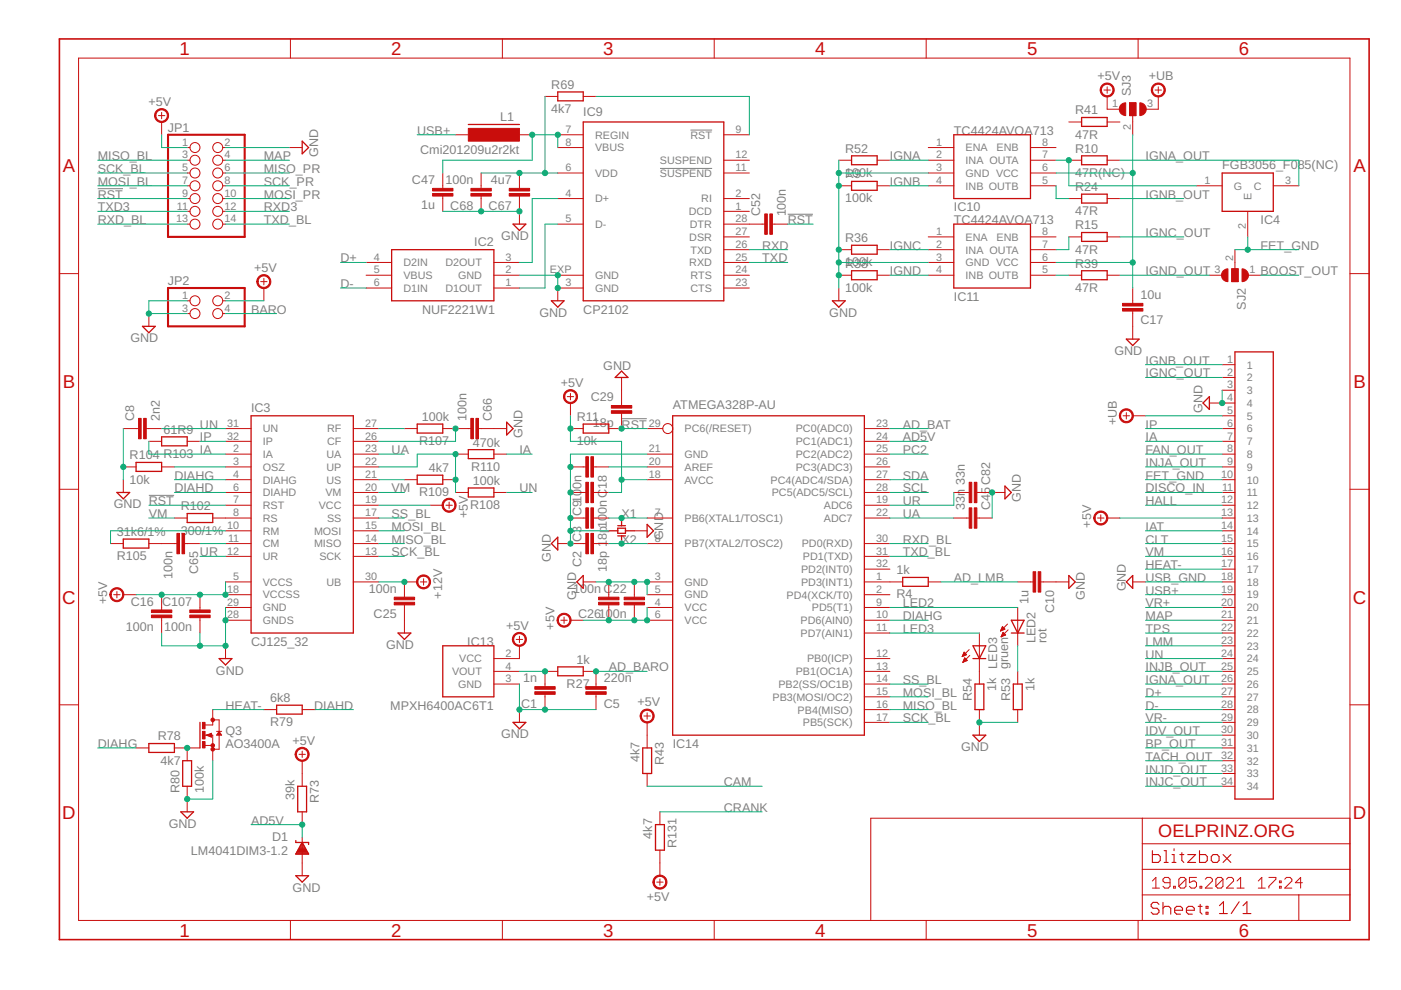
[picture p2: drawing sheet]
<svg xmlns="http://www.w3.org/2000/svg" width="297mm" height="210mm" viewBox="0 0 297 210" stroke-linecap="round" stroke-linejoin="round" font-family="sans-serif">
<path d="M139.9 35.7h11.1M146.4 27.6h4.6M20.7 40h5.4M167 45.4h5.4M131.8 88.8h5.3M31.6 105h5.3" fill="none" stroke="#808080" stroke-width=".21"/>
<g fill="none" stroke="#c90d0c" stroke-width=".28">
<path d="M118.3 19.5h5.4v1.9h-5.4zM64.1 29.9l1.3 1.4-1.3 1.3zM99.3 26.4h10.8M123.7 25.9h29.8v37.9h-29.8zM180.6 33h5.4v1.9h-5.4zM180.6 38.5h5.4v1.8h-5.4zM202.2 28.6h16.3v13.5h-16.3zM229.3 24.9h5.4v1.9h-5.4zM229.3 33h5.4v1.9h-5.4zM259.1 36.7h10.9v8.1h-10.9zM83 52.9h21.7v10.9h-21.7zM108.8 47.5h2.7l-1.4 1.4z"/>
<path d="M180.6 52h5.4v1.9h-5.4zM180.6 57.4h5.4v1.9h-5.4zM202.2 47.5h16.3v13.6h-16.3zM229.3 41.2h5.4v1.9h-5.4zM229.3 49.3h5.4v1.9h-5.4zM229.3 57.4h5.4v1.9h-5.4zM30.2 69.2h2.7l-1.3 1.3zM116.9 63.8h2.7l-1.3 1.3zM176.5 63.8h2.7l-1.4 1.3zM238.8 71.9h2.7l-1.3 1.4zM261.8 74.6h8.2v94.8h-8.2zM28.9 98h5.4v1.9h-5.4z"/>
<path d="M34.3 92.6h5.4v1.9h-5.4zM53.2 88.2h21.7v46h-21.7zM88.5 89.9h5.4v1.9h-5.4zM99.3 95.3h5.4v1.9h-5.4zM107.4 89.5l1.4 1.4-1.4 1.3zM123.7 89.9h5.4v1.9h-5.4zM130.4 80l1.4-1.3 1.3 1.3zM142.6 88.2h40.7v67.7h-40.7zM256.4 84.1v2.7l-1.3-1.4zM24.8 104.4h2.7l-1.4 1.4zM26.1 114.3h5.5v1.9h-5.5zM39.7 108.9h5.4v1.9h-5.4z"/>
<path d="M88.5 100.8h5.4v1.9h-5.4zM99.3 103.5h5.4v1.9h-5.4zM118.3 113.9v2.7l-1.4-1.3zM129.1 112.5h1.9M131 113.6h1.6M131 111.5h1.6M131 112h1.6v1.1h-1.6zM131.8 109.8v1.7M131.8 113.6v1.7M132.6 112.5h1.9M137.2 111.2l1.4 1.3-1.4 1.4zM213.1 103.1l1.3 1.3-1.3 1.4z"/>
<path d="M46.5 139.6h2.7l-1.4 1.4zM84.4 134.2h2.7l-1.4 1.4zM93.9 136.9h10.8v10.8h-10.8zM123.7 122v2.7l-1.4-1.3zM191.4 122.4h5.4v1.9h-5.4zM206.3 139.6h2.7M206.3 136.9h2.7l-1.4 2.7zM214.4 134.2h2.7M214.4 131.5h2.7l-1.3 2.7zM226.6 122l1.4 1.4-1.4 1.3zM240.2 122v2.7l-1.4-1.3zM31.6 157.6h5.4v1.9h-5.4z"/>
<path d="M42.4 153.2v5.4M44 155.9l.7 .2v-.5l-.5 .3M46.5 155.3l.2 .4h-.5zM58.7 149.5h5.4v1.9h-5.4zM108.8 153.2h2.7l-1.4 1.3zM118.3 141.4h5.4v1.9h-5.4zM136.3 158.6h1.9v5.4h-1.9zM206.3 155.9h2.7l-1.4 1.3zM206.7 145h1.9v5.5h-1.9zM214.8 145h1.9v5.5h-1.9zM38.3 172.1h2.7l-1.3 1.4zM38.7 161.3h1.9v5.4h-1.9z"/>
<path d="M62.7 178.2v.4h2.7v.4M63.1 166.7h1.9v5.4h-1.9zM63.4 179.9h1.3M63.5 179.6h1.1M63.6 179.4h.9M63.8 179.1h.5M63.9 178.9h.3M64.1 178.6l1.3 2.5-2.7-.1zM139 174.8h1.9v5.5h-1.9zM62.7 185.7h2.7l-1.3 1.3zM62.9 180.8h2.4M63 180.6h2.1"/>
<path d="M63.1 180.3h1.9M63.2 180.1h1.7"/>
</g>
<g fill="none" stroke="#c90d0c" stroke-width=".21">
<path d="M16.7 12.3h269.5v182.9h-269.5zM61.6 8.3v4M106.5 8.3v4M151.4 8.3v4M196.4 8.3v4M234.1 19.1h1.3M234.7 18.4v1.4M241.3 8.3v4M244.9 19.1h1.4M245.6 18.4v1.4M33.6 24.5h1.3M34.3 23.8v1.4"/>
<path d="M34.3 25.9v2.7M39.7 39.4h.6M39.7 34h.6M39.7 31.3h.6M39.7 36.7h.6M47.2 39.4h.6M47.2 34h.6M47.2 31.3h.6M47.2 36.7h.6M61.4 31.3h2.7M93.9 36.7v3.2M96.6 28.6h2.7"/>
<path d="M102 36.7v3.2M110.1 28.6h2.7M110.1 36.7v3.2M115.5 20.4h2.8M118.3 31.3h5.4M118.3 36.7h5.4M118.3 28.6h5.4M123.7 20.4h2.7M153.5 34h5.4M153.5 36.7h5.4M153.5 28.6h5.4M177.8 39.4h2.8"/>
<path d="M177.8 34h2.8M186 39.4h2.7M186 34h2.7M196.8 39.4h5.4M196.8 34h5.4M196.8 31.3h5.4M196.8 36.7h5.4M218.5 39.4h5.4M218.5 34h5.4M218.5 31.3h5.4M218.5 36.7h5.4M226.6 34h2.7"/>
<path d="M226.6 25.9h2.7M234.7 34h2.7M234.7 20.4v2.8h2.7M234.7 25.9h2.7M239.5 21.8h1.3v2.7h-1.3zM240.2 24.5v4.1M245.6 20.4v2.8h-2.7M253.7 39.4h5.4M270 39.4h5.4M12.6 58h4.1M39.7 42.1h.6M39.7 47.5h.6"/>
<path d="M39.7 44.8h.6M47.2 42.1h.6M47.2 47.5h.6M47.2 44.8h.6M55.3 59.7h1.3M55.9 59v1.4M77.6 58.4h5.4M77.6 55.6h5.4M93.9 41.6v3.2M102 41.6v3.2M104.7 58.4h5.4M104.7 55.6h5.4"/>
<path d="M110.1 41.6v5.9M118.3 42.1h5.4M118.3 58.4h5.4M118.3 47.5h5.4M153.5 42.1h5.4M153.5 50.2h5.4M153.5 52.9h5.4M153.5 58.4h5.4M153.5 55.6h5.4M153.5 47.5h8.6M153.5 44.8h5.4M163.8 47.5h3.2"/>
<path d="M177.8 52.9h2.8M177.8 58.4h2.8M186 52.9h2.7M186 58.4h2.7M196.8 50.2h5.4M196.8 52.9h5.4M196.8 58.4h5.4M196.8 55.6h5.4M218.5 50.2h5.4M218.5 52.9h5.4M218.5 58.4h5.4M218.5 55.6h5.4"/>
<path d="M226.6 42.1h2.7M226.6 50.2h2.7M226.6 58.4h2.7M234.7 42.1h2.7M234.7 50.2h2.7M234.7 58.4h2.7M256.4 58.4h2.7M261.2 57h1.3v2.7h-1.3zM261.8 52.9v4.1M264.5 44.8v5.4M264.5 58.4h2.8M286.2 58h4.1"/>
<path d="M31.6 66.5v2.7M39.7 63.8h.6M39.7 66.5h.6M47.2 63.8h.6M47.2 66.5h.6M55.9 61.1v2.7M77.6 61.1h5.4M104.7 61.1h5.4M123.7 61.1h-5.4v2.7M153.5 61.1h5.4M177.8 61.1v2.7M240.2 61.1v3.2"/>
<path d="M240.2 66v5.9M259.1 77.3h2.7M26.1 99h2.8M26.1 90.9h3.3M31 90.9h3.3M31.6 93.6h2.7M34.3 99h2.7M39.7 93.6h2.7M47.8 93.6h5.4M47.8 99h5.4M47.8 90.9h5.4M47.8 96.3h5.4"/>
<path d="M74.9 93.6h5.4M74.9 99h5.4M74.9 90.9h5.4M74.9 96.3h5.4M85.7 90.9h2.8M93.9 90.9h5.9M96.6 96.3h2.7M101.5 90.9h5.9M104.7 96.3h2.7M120.3 84.1h1.3M120.9 99h3.3M120.9 90.9h2.8"/>
<path d="M120.9 83.4v1.4M120.9 85.4v2.8M125.8 99h3.3M131.8 87.6v3.3h-2.7M131.8 80v6M137.2 99h5.4M137.2 90.9h3.3M137.2 96.3h5.4M183.3 93.6h5.4M183.3 99h5.4M183.3 90.9h5.4M183.3 96.3h5.4"/>
<path d="M238.1 88.2h1.4M238.8 87.5v1.3M240.2 88.2h2.7M256.4 85.4h5.4M259.1 93.6h2.7M259.1 99h2.7M259.1 90.9h2.7M259.1 96.3h2.7M259.1 80h2.7M259.1 82.7h2.7M259.1 88.2h2.7M12.6 103.7h4.1"/>
<path d="M23.4 115.3h2.7M26.1 101.7v2.7M31.6 115.3h5.9M37 109.8h2.7M39.1 115.3h3.3M45.1 109.8h8.1M47.8 107.1h5.4M47.8 115.3h5.4M47.8 104.4h5.4M47.8 101.7h5.4M47.8 112.5h5.4M47.8 118h5.4"/>
<path d="M74.9 107.1h5.4M74.9 109.8h5.4M74.9 115.3h5.4M74.9 104.4h5.4M74.9 101.7h5.4M74.9 112.5h5.4M74.9 118h5.4M85.7 101.7h2.8M91.2 107.1h2.7M93.9 101.7h2.7M94.6 107.1h1.3M95.2 106.4v1.4"/>
<path d="M96.6 104.4h2.7M104.7 104.4h2.7M118.3 115.3h5.9M120.9 109.8h3.3M120.9 104.4h3.3M125.8 109.8h3.3M125.8 115.3h3.3M125.8 104.4h3.3M134.5 112.5h2.7M137.2 109.8h5.4M137.2 115.3h5.4M137.2 101.7h5.4"/>
<path d="M183.3 107.1h5.4M183.3 109.8h5.4M183.3 115.3h5.4M183.3 104.4h5.4M183.3 101.7h5.4M183.3 118h5.4M202.2 109.8h3.3M202.2 104.4h3.3M207.1 109.8h3.3M207.1 104.4h6M232.7 109.8h1.4M233.4 109.2v1.3"/>
<path d="M234.7 109.8h2.7M259.1 107.1h2.7M259.1 109.8h2.7M259.1 115.3h2.7M259.1 104.4h2.7M259.1 101.7h2.7M259.1 112.5h2.7M259.1 118h2.7M286.2 103.7h4.1M24.1 126.1h1.4M24.8 125.4v1.4M26.1 126.1h2.8"/>
<path d="M34.3 126.1v3.2M34.3 131v3.2M42.4 126.1v3.2M42.4 131v3.2M47.8 123.4h5.4M47.8 128.8h5.4M47.8 131.5h5.4M47.8 126.1h5.4M47.8 136.9v2.7M74.9 123.4h5.4M85.7 128.2v6M88.5 123.4h-2.8v3.2"/>
<path d="M89.1 123.4h1.4M89.8 122.7v1.4M109.5 135.6h1.3M110.1 134.9v1.3M110.1 136.9v2.7h-5.4M118.9 131.5h1.4M119.6 130.8v1.4M120.9 131.5h2.8M123.7 123.4h2.7M129.1 123.4v3.2M129.1 128.2v3.3M134.5 123.4v3.2"/>
<path d="M134.5 128.2v3.3M137.2 123.4h5.4M137.2 128.8h5.4M137.2 131.5h5.4M137.2 126.1h5.4M183.3 123.4h8.1M183.3 128.8h5.4M183.3 131.5h5.4M183.3 126.1h5.4M183.3 120.7h5.4M183.3 134.2h5.4M183.3 139.6h5.4"/>
<path d="M196.8 123.4h2.7M204 139.2h.1M204.1 139.1h.3M204.1 138.9h.6M204.2 138.8h.7M204.2 138.7h.6M204.3 138.5h.4M204.3 140h.7M204.3 138.4h.2M204.4 139.8h.5M204.4 138.3l.5 .5-.9 .4zM204.4 139.7h.4"/>
<path d="M204.5 139.6h.1M204.5 139.5l.6 .5-1 .4zM205.5 137.7l-1.5 1.5M205.6 139l-1.5 1.4M207.6 134.2v10.8M212.2 133.7h.2M212.2 133.6h.5M212.3 135h.1M212.3 133.4h.7M212.3 134.9h.3M212.3 133.3h.7M212.4 133.2h.5"/>
<path d="M212.4 134.7h.5M212.4 134.6h.8M212.4 133.1h.3M212.5 134.5h.6M212.5 132.9h.1M212.5 132.9l.6 .5-1 .4zM212.6 134.3h.3M212.6 134.2h.2M212.7 134.1h.1M213.2 134.6l-.5-.5-.4 .9M213.2 134.6l-.9 .4M213.6 132.3l-1.5 1.5"/>
<path d="M213.7 133.5l-1.4 1.5M215.8 123.4h3.2M215.8 128.8v8.1M220.7 123.4h5.9M240.2 123.4h2.7M259.1 123.4h2.7M259.1 128.8h2.7M259.1 131.5h2.7M259.1 126.1h2.7M259.1 120.7h2.7M259.1 134.2h2.7M259.1 136.9h2.7"/>
<path d="M259.1 139.6h2.7M12.6 149.4h4.1M28.9 158.6h2.7M37 158.6h5.4M39.7 158.6v2.7M43.5 155.9h1.6v5.4M43.5 158.1h1.6M43.8 155.9l1-.4v.8zM45.1 150.5v3.2h-1.6M45.1 152.6h1.4v6.3h-1.4M45.9 155.1h1.1M46.5 155.1l.5 .8h-1.1z"/>
<path d="M55.9 150.5h2.8M63.4 159.9h1.3M64.1 159.3v1.3M64.1 150.5h2.7M104.7 142.3h5.4M104.7 145h5.4M110.1 150.5v2.7M115.5 147.2v3.3M118.3 142.3h-2.8v3.3M123.7 142.3h2.7v3.3M126.4 147.2v3.3M136.5 151.8h1.4"/>
<path d="M137.2 151.1v1.4M137.2 153.2v5.4M183.3 150.5h5.4M183.3 142.3h5.4M183.3 145h5.4M183.3 147.7h5.4M183.3 153.2h5.4M204.2 140.4h.1M204.2 140.2h.4M204.3 140.1h.6M207.6 150.5v5.4M215.8 142.3v2.7"/>
<path d="M215.8 150.5v2.7M259.1 158.6h2.7M259.1 150.5h2.7M259.1 155.9h2.7M259.1 142.3h2.7M259.1 145h2.7M259.1 147.7h2.7M259.1 153.2h2.7M286.2 149.4h4.1M39.7 166.7v5.4M64.1 161.3v5.4M64.1 172.1v2.7"/>
<path d="M64.1 177.5v8.2M137.2 164v2.7M139.9 172.1v2.7M242.2 173.5v21.7M242.2 178.9h44M259.1 161.3h2.7M259.1 164h2.7M259.1 166.7h2.7M286.2 173.5h-101.6v21.7M61.6 195.2v4M106.5 195.2v4M139.2 187h1.4"/>
<path d="M139.9 180.3v5.4M139.9 186.4v1.3M151.4 195.2v4M196.4 195.2v4M241.3 195.2v4M242.2 189.7h44M242.2 184.3h44M244.3 186.8l.8-.8v2.3M244.3 188.3h1.5M248.1 187.2h-1.1l-.4-.4v-.4l.4-.4h.7l.4 .4v1.5l-.4 .4h-.7l-.4-.4M248.8 187.9h.4v.4h-.4zM251.4 186.4v1.5l-.3 .4h-.8l-.4-.4"/>
<path d="M251.4 186.4l-.3-.4h-.8l-.4 .4v1.5M251.4 186.4l-1.5 1.5M253.7 186h-1.5v1.2l.7-.4h.4l.4 .4v.7l-.4 .4h-.7l-.4-.4M254.4 187.9h.4v.4h-.4zM255.5 186.4l.4-.4h.8l.3 .4v.4l-1.5 1.5h1.5M259.3 186.4v1.5l-.4 .4h-.7l-.4-.4M259.3 186.4l-.4-.4h-.7l-.4 .4v1.5M259.3 186.4l-1.5 1.5M260 186.4l.4-.4h.8l.3 .4v.4l-1.5 1.5h1.5M262.3 188.3h1.5M262.3 186.8l.7-.8v2.3M266.8 188.3h1.5"/>
<path d="M266.8 186.8l.7-.8v2.3M269 186h1.5v.4l-1.5 1.5v.4M271.3 187.9h.3v.4h-.3zM271.3 186.8h.3v.4h-.3zM272.4 186.4l.4-.4h.7l.4 .4v.4l-1.5 1.5h1.5M275.4 189.7v5.5M276.1 187.2h-1.5l1.2-1.2v2.3"/>
<circle cx="41.3" cy="39.4" r="1.06"/>
<circle cx="41.3" cy="31.3" r="1.06"/>
<circle cx="41.3" cy="36.7" r="1.06"/>
<circle cx="41.3" cy="34" r="1.06"/>
<circle cx="46.2" cy="39.4" r="1.06"/>
<circle cx="46.2" cy="34" r="1.06"/>
<circle cx="46.2" cy="31.3" r="1.06"/>
<circle cx="46.2" cy="36.7" r="1.06"/>
<circle cx="41.3" cy="42.1" r="1.06"/>
<circle cx="41.3" cy="44.8" r="1.06"/>
<circle cx="41.3" cy="47.5" r="1.06"/>
<circle cx="46.2" cy="47.5" r="1.06"/>
<circle cx="46.2" cy="42.1" r="1.06"/>
<circle cx="46.2" cy="44.8" r="1.06"/>
<circle cx="41.3" cy="63.8" r="1.06"/>
<circle cx="41.3" cy="66.5" r="1.06"/>
<circle cx="46.2" cy="66.5" r="1.06"/>
<circle cx="46.2" cy="63.8" r="1.06"/>
<circle cx="141.6" cy="90.9" r="1.06"/>
</g>
<g fill="#c90d0c" stroke="#c90d0c" stroke-width=".21">
<path d="M32.1 130.4h4.3v.6h-4.3z"/>
<path d="M32.1 129.3h4.3v.6h-4.3z"/>
<path d="M83.6 126.6h4.3v.6h-4.3z"/>
<path d="M83.6 127.7h4.3v.5h-4.3z"/>
<path d="M40.2 130.4h4.4v.6h-4.4z"/>
<path d="M40.2 129.3h4.4v.6h-4.4z"/>
<path d="M37.5 113.1h.6v4.3h-.6z"/>
<path d="M38.6 113.1h.5v4.3h-.5z"/>
<path d="M99.8 88.7h.6v4.3h-.6z"/>
<path d="M100.9 88.7h.6v4.3h-.6z"/>
<path d="M125.3 113.1h.5v4.3h-.5z"/>
<path d="M124.2 113.1h.6v4.3h-.6z"/>
<path d="M125.3 107.7h.5v4.3h-.5z"/>
<path d="M124.2 107.7h.6v4.3h-.6z"/>
<path d="M126.9 126.6h4.3v.6h-4.3z"/>
<path d="M126.9 127.7h4.3v.5h-4.3z"/>
<path d="M205.5 102.3h.5v4.3h-.5z"/>
<path d="M206.6 102.3h.5v4.3h-.5z"/>
<path d="M205.5 107.7h.5v4.3h-.5z"/>
<path d="M206.6 107.7h.5v4.3h-.5z"/>
<path d="M124.2 96.8h.6v4.4h-.6z"/>
<path d="M125.3 96.8h.5v4.4h-.5z"/>
<path d="M132.3 127.7h4.4v.5h-4.4z"/>
<path d="M132.3 126.6h4.4v.6h-4.4z"/>
<path d="M30.5 88.7h.5v4.3h-.5z"/>
<path d="M29.4 88.7h.5v4.3h-.5z"/>
<path d="M125.3 102.3h.5v4.3h-.5z"/>
<path d="M124.2 102.3h.6v4.3h-.6z"/>
<path d="M219 121.2h.6v4.3h-.6z"/>
<path d="M220.1 121.2h.6v4.3h-.6z"/>
<path d="M42.9 153.2h.6v1.3h-.6z"/>
<path d="M42.9 157.2h.6v1.4h-.6z"/>
<path d="M42.9 155.1h.6v1.6h-.6z"/>
<path d="M91.7 41h4.3v.6h-4.3z"/>
<path d="M91.7 39.9h4.3v.6h-4.3z"/>
<path d="M99.3 27.2h10.8v2.7h-10.8z"/>
<path d="M108 39.9h4.3v.6h-4.3z"/>
<path d="M108 41h4.3v.6h-4.3z"/>
<path d="M99.8 39.9h4.4v.6h-4.4z"/>
<path d="M99.8 41h4.4v.6h-4.4z"/>
<path d="M163.2 45.4h.6v4.3h-.6z"/>
<path d="M162.1 45.4h.6v4.3h-.6z"/>
<path d="M113.4 145.6h4.3v.5h-4.3z"/>
<path d="M113.4 146.7h4.3v.5h-4.3z"/>
<path d="M124.2 145.6h4.3v.5h-4.3z"/>
<path d="M124.2 146.7h4.3v.5h-4.3z"/>
<path d="M238 64.3h4.3v.6h-4.3z"/>
<path d="M238 65.4h4.3v.6h-4.3z"/>
<path d="M239.5 21.8h1.3v2.7h-1.3z"/>
<path d="M129.6 87.1h4.3v.5h-4.3z"/>
<path d="M129.6 86h4.3v.5h-4.3z"/>
<path d="M261.2 57h1.3v2.7h-1.3z"/>
</g>
<g fill="#c90d0c" stroke="#c90d0c" stroke-width=".21">
<path d="M62.9 159a1.49 1.49 0 0 1 2.4 .2 1.49 1.49 0 0 1-.8 2.2 1.49 1.49 0 0 1-1.9-1.5h.2a1.21 1.21 0 0 1 1.7-1.1 1.21 1.21 0 0 1 .3 2 1.21 1.21 0 0 1-1.9-.6l-.1-.3h-.2z" fill-rule="evenodd"/>
<path d="M94.1 106.1a1.49 1.49 0 0 1 2.4 .2 1.49 1.49 0 0 1-.9 2.3 1.49 1.49 0 0 1-1.9-1.5h.3a1.21 1.21 0 0 1 1.7-1.1 1.21 1.21 0 0 1 .3 2 1.21 1.21 0 0 1-2-.6v-.3h-.3z" fill-rule="evenodd"/>
<path d="M23.7 125.1a1.49 1.49 0 0 1 2.3 .2 1.49 1.49 0 0 1-.8 2.2 1.49 1.49 0 0 1-1.9-1.4h.3a1.22 1.22 0 0 1 1.7-1.2 1.22 1.22 0 0 1 .3 2.1 1.22 1.22 0 0 1-2-.6v-.3h-.3z" fill-rule="evenodd"/>
<path d="M88.7 122.4a1.49 1.49 0 0 1 2.4 .2 1.49 1.49 0 0 1-.9 2.2 1.49 1.49 0 0 1-1.9-1.4h.3a1.21 1.21 0 0 1 1.7-1.2 1.21 1.21 0 0 1 .3 2 1.21 1.21 0 0 1-2-.5v-.3h-.3z" fill-rule="evenodd"/>
<path d="M118.5 130.5a1.49 1.49 0 0 1 2.4 .2 1.49 1.49 0 0 1-.9 2.2 1.49 1.49 0 0 1-1.9-1.4h.3a1.21 1.21 0 0 1 1.7-1.1 1.21 1.21 0 0 1 .3 2 1.21 1.21 0 0 1-2-.6v-.3h-.3z" fill-rule="evenodd"/>
<path d="M119.8 83.1a1.49 1.49 0 0 1 2.4 .2 1.49 1.49 0 0 1-.8 2.2 1.49 1.49 0 0 1-1.9-1.4h.2a1.21 1.21 0 0 1 1.7-1.1 1.21 1.21 0 0 1 .3 2 1.21 1.21 0 0 1-1.9-.6l-.1-.3h-.2z" fill-rule="evenodd"/>
<path d="M232.3 108.8a1.49 1.49 0 0 1 2.4 .2 1.49 1.49 0 0 1-.9 2.3 1.49 1.49 0 0 1-1.9-1.5h.3a1.22 1.22 0 0 1 1.8-1 1.22 1.22 0 0 1 .1 2.1 1.22 1.22 0 0 1-1.9-.8v-.3h-.3z" fill-rule="evenodd"/>
<path d="M109 134.6a1.49 1.49 0 0 1 2.4 .2 1.49 1.49 0 0 1-.9 2.2 1.49 1.49 0 0 1-1.9-1.4h.3a1.21 1.21 0 0 1 1.7-1.2 1.21 1.21 0 0 1 .3 2 1.21 1.21 0 0 1-2-.6v-.2h-.3z" fill-rule="evenodd"/>
<path d="M237.7 87.2a1.49 1.49 0 0 1 2.4 .2 1.49 1.49 0 0 1-.9 2.2 1.49 1.49 0 0 1-1.9-1.4h.3a1.22 1.22 0 0 1 1.8-1.1 1.22 1.22 0 0 1 .1 2.1 1.22 1.22 0 0 1-1.9-.7v-.3h-.3z" fill-rule="evenodd"/>
<path d="M33.1 23.5a1.49 1.49 0 0 1 2.4 .2 1.49 1.49 0 0 1-.8 2.2 1.49 1.49 0 0 1-1.9-1.4h.2a1.22 1.22 0 0 1 1.7-1.2 1.22 1.22 0 0 1 .4 2.1 1.22 1.22 0 0 1-2-.6l-.1-.3h-.2z" fill-rule="evenodd"/>
<path d="M241.7 21.8a1.35 1.35 0 0 1 1.3 1.4 1.35 1.35 0 0 1-1.3 1.3z" fill-rule="evenodd"/>
<path d="M237.7 22.2l1-.4v2.7a1.36 1.36 0 0 1-1.3-.8 1.36 1.36 0 0 1 .3-1.5z" fill-rule="evenodd"/>
<path d="M244.5 18.1a1.49 1.49 0 0 1 2.3 .2 1.49 1.49 0 0 1-.8 2.2 1.49 1.49 0 0 1-1.9-1.4h.3a1.22 1.22 0 0 1 1.8-1 1.22 1.22 0 0 1 .1 2 1.22 1.22 0 0 1-1.9-.7v-.3h-.3z" fill-rule="evenodd"/>
<path d="M233.6 18.1a1.49 1.49 0 0 1 2.4 .2 1.49 1.49 0 0 1-.8 2.2 1.49 1.49 0 0 1-1.9-1.4h.2a1.22 1.22 0 0 1 1.8-1 1.22 1.22 0 0 1 .2 2 1.22 1.22 0 0 1-1.9-.7l-.1-.3h-.2z" fill-rule="evenodd"/>
<path d="M54.8 58.7a1.49 1.49 0 0 1 2.4 .2 1.49 1.49 0 0 1-.9 2.3 1.49 1.49 0 0 1-1.9-1.5h.3a1.22 1.22 0 0 1 1.7-1.1 1.22 1.22 0 0 1 .3 2 1.22 1.22 0 0 1-1.9-.6l-.1-.3h-.3z" fill-rule="evenodd"/>
<path d="M259.4 57.4l.5-.3 .4-.1v2.7a1.34 1.34 0 0 1-1.2-.8 1.34 1.34 0 0 1 .3-1.5z" fill-rule="evenodd"/>
<path d="M263.3 57a1.35 1.35 0 0 1 1.4 1.4 1.35 1.35 0 0 1-1.4 1.3z" fill-rule="evenodd"/>
<path d="M136.1 150.8a1.49 1.49 0 0 1 2.4 .2 1.49 1.49 0 0 1-.9 2.3 1.49 1.49 0 0 1-1.9-1.5h.3a1.21 1.21 0 0 1 1.7-1.1 1.21 1.21 0 0 1 .3 2 1.21 1.21 0 0 1-2-.6v-.3h-.3z" fill-rule="evenodd"/>
<path d="M138.8 186a1.49 1.49 0 0 1 2.4 .2 1.49 1.49 0 0 1-.9 2.3 1.49 1.49 0 0 1-1.9-1.5h.3a1.21 1.21 0 0 1 1.7-1.1 1.21 1.21 0 0 1 .3 2 1.21 1.21 0 0 1-2-.6v-.3h-.3z" fill-rule="evenodd"/>
<circle cx="45.1" cy="158.9" r=".38"/>
<circle cx="45.1" cy="158.1" r=".38"/>
<circle cx="45.1" cy="152.6" r=".38"/>
</g>
<g fill="none" stroke="#c90d0c" stroke-width=".23">
<path d="M248.9 180v.4M244.3 180.4v2.5h1.3l.4-.5v-.8l-.4-.4h-1.3M245.7 191.7l-.4-.4h-.8l-.4 .4v.5l.4 .4h.8l.4 .4v.4l-.4 .4h-.8l-.4-.4M246.6 192.6l.4-.4h.8l.4 .4v1.2M246.6 191.3v2.5M246.8 182.9h.9M246.8 180.4h.4v2.5M248.5 182.9h.8M248.5 181.2h.4v1.7M249 193h1.7v-.4l-.4-.4h-.8l-.5 .4v.8l.5 .4h.8M250.1 181.2h.9M250.6 180.8v1.6l.4 .5"/>
<path d="M251.5 193h1.7v-.4l-.4-.4h-.8l-.5 .4v.8l.5 .4h.8M251.8 181.2h1.7l-1.7 1.7h1.7M254 192.2h.9M254.3 180.4v2.5h1.3l.4-.5v-.8l-.4-.4h-1.3M254.5 191.7v1.7l.4 .4M255.7 192.2h.4v.4h-.4zM255.7 193.4h.4v.4h-.4zM257.2 181.2h.9l.4 .4v.8l-.4 .5h-.9l-.4-.5v-.8zM258.6 192l.8-.8v2.5M258.6 193.7h1.6M259.3 181.2l1.7 1.7M261 181.2l-1.7 1.7"/>
<path d="M262.7 191.2l-1.7 2.5M263.5 193.7h1.7M263.5 192l.9-.8v2.5"/>
</g>
<path d="M12.6 8.3h277.7v190.9h-277.7z" fill="none" stroke="#c90d0c" stroke-width=".34"/>
<path d="M35.6 28.6h16.3v21.6h-16.3zM35.6 61.1h16.3v8.1h-16.3z" fill="none" stroke="#c90d0c" stroke-width=".44"/>
<g fill="none" stroke="#0dab76" stroke-width=".21">
<path d="M20.7 36.7h19M20.7 39.4h19M20.7 34h19M34.3 28.6v2.7h5.4M47.8 36.7h13.6M47.8 31.3h13.6M47.8 39.4h13.6M47.8 34h13.6M88.5 28.6h8.1M102 36.7h16.3M115.5 20.4v16.3M118.3 31.3v-2.7h-5.5v5.4h-18.9v2.7"/>
<path d="M126.4 20.4h32.5v8.2M177.8 34v27.1M177.8 36.7h19M188.7 39.4h8.1M188.7 34h8.1M223.9 36.7h16.3M223.9 39.4v2.7h2.7M223.9 34h2.7v5.4h27.1M237.4 34h38v5.4M240.2 28.6v32.5M20.7 44.8h19M20.7 47.5h19"/>
<path d="M20.7 42.1h19M47.8 44.8h13.6M47.8 47.5h13.6M47.8 42.1h13.6M72.2 55.6h5.4M93.9 44.8h16.2M110.1 58.4h8.2v2.7M118.3 42.1h-5.5v13.5h-2.7M118.3 47.5h-2.8v13.6h-5.4M158.9 55.6h8.1M158.9 52.9h8.1M167 47.5h5.4"/>
<path d="M177.8 55.6h19M188.7 58.4h8.1M188.7 52.9h8.1M223.9 55.6h16.3M223.9 58.4h2.7M226.6 50.2v2.7h-2.7M237.4 58.4h19M237.4 42.1h13.6M237.4 50.2h13.6M261.8 52.9h13.6M264.5 50.2v2.7M267.3 58.4h8.1"/>
<path d="M39.7 63.8h-8.1v2.7h8.1M47.8 66.5h10.9M47.8 63.8h8.1M72.2 61.1h5.4M242.9 77.3h16.2M26.1 90.9v10.8M31.6 93.6v2.7h16.2M34.3 90.9h13.5M37 99h10.8M42.4 93.6h5.4M80.3 96.3h5.4M80.3 99h8.2v-2.7h8.1v8.1"/>
<path d="M80.3 90.9h5.4M96.6 90.9v2.7h-16.3M107.4 96.3h5.4M120.9 88.2v5.4h10.9v10.8h-2.7M129.1 99h8.1M131.8 90.9h5.4M137.2 96.3h-16.3v19M188.7 96.3h8.1M188.7 93.6h8.1M188.7 90.9h8.1M242.9 96.3h16.2M242.9 93.6h16.2"/>
<path d="M242.9 90.9h16.2M242.9 99h16.2M242.9 80h16.2M242.9 88.2h16.2M259.1 82.7v2.7M31.6 107.1h16.2M31.6 109.8h5.4M37 101.7h10.8M37 104.4h10.8M42.4 118h5.4M42.4 115.3h5.4M47.8 112.5h-24.4v2.8"/>
<path d="M80.3 112.5h5.4M80.3 107.1h10.9M80.3 101.7h5.4M80.3 104.4h5.4M80.3 109.8h5.4M80.3 118h5.4M80.3 115.3h5.4M107.4 104.4h5.4M120.9 112.5h8.2M129.1 109.8h8.1M129.1 115.3h8.1M131.8 101.7h5.4"/>
<path d="M188.7 101.7h8.1M188.7 104.4h8.1M188.7 109.8h13.5M188.7 118h8.1M188.7 115.3h8.1M202.2 104.4v2.7h-13.5M210.4 104.4v5.4M237.4 109.8h21.7M242.9 112.5h16.2M242.9 107.1h16.2M242.9 101.7h16.2M242.9 104.4h16.2"/>
<path d="M242.9 118h16.2M242.9 115.3h16.2M42.4 134.2v2.7M47.8 123.4v2.7h-18.9M47.8 128.8v8.1h-13.5v-2.7M80.3 123.4h5.4M126.4 123.4h10.8v2.7M137.2 128.8v2.7h-13.5M188.7 131.5h8.1M188.7 134.2h18.9M188.7 128.8h27.1M199.5 123.4h16.3"/>
<path d="M215.8 136.9v5.4M242.9 136.9h16.2M242.9 123.4h16.2M242.9 126.1h16.2M242.9 131.5h16.2M242.9 139.6h16.2M242.9 120.7h16.2M242.9 134.2h16.2M242.9 128.8h16.2M20.7 158.6h8.2M45.1 150.5h10.8M66.8 150.5h8.1"/>
<path d="M110.1 145v5.5h16.3M110.1 142.3h5.4M126.4 142.3h10.8M188.7 153.2h8.1M188.7 150.5h8.1M188.7 147.7h8.1M188.7 145h8.1M207.6 153.2h8.2M242.9 153.2h16.2M242.9 150.5h16.2M242.9 158.6h16.2M242.9 147.7h16.2"/>
<path d="M242.9 145h16.2M242.9 142.3h16.2M242.9 155.9h16.2M45.1 161.3v8.1h-5.4M53.2 174.8h10.9v2.7M137.2 166.7h24.4M139.9 172.1h21.7M242.9 161.3h16.2M242.9 164h16.2M242.9 166.7h16.2"/>
</g>
<g fill="#0dab76" stroke="#0dab76" stroke-width=".21">
<circle cx="39.7" cy="169.4" r=".55"/>
<circle cx="47.8" cy="131.5" r=".55"/>
<circle cx="42.4" cy="136.9" r=".55"/>
<circle cx="47.8" cy="136.9" r=".55"/>
<circle cx="26.1" cy="99" r=".55"/>
<circle cx="134.5" cy="123.4" r=".55"/>
<circle cx="129.1" cy="123.4" r=".55"/>
<circle cx="137.2" cy="123.4" r=".55"/>
<circle cx="120.9" cy="99" r=".55"/>
<circle cx="120.9" cy="104.4" r=".55"/>
<circle cx="120.9" cy="115.3" r=".55"/>
<circle cx="120.9" cy="109.8" r=".55"/>
<circle cx="120.9" cy="112.5" r=".55"/>
<circle cx="210.4" cy="104.4" r=".55"/>
<circle cx="177.8" cy="58.4" r=".55"/>
<circle cx="177.8" cy="55.6" r=".55"/>
<circle cx="177.8" cy="39.4" r=".55"/>
<circle cx="177.8" cy="36.7" r=".55"/>
<circle cx="177.8" cy="52.9" r=".55"/>
<circle cx="102" cy="44.8" r=".55"/>
<circle cx="110.1" cy="44.8" r=".55"/>
<circle cx="207.6" cy="153.2" r=".55"/>
<circle cx="259.1" cy="85.4" r=".55"/>
<circle cx="115.5" cy="150.5" r=".55"/>
<circle cx="110.1" cy="150.5" r=".55"/>
<circle cx="118.3" cy="61.1" r=".55"/>
<circle cx="118.3" cy="58.4" r=".55"/>
<circle cx="31.6" cy="66.5" r=".55"/>
<circle cx="47.8" cy="126.1" r=".55"/>
<circle cx="42.4" cy="126.1" r=".55"/>
<circle cx="34.3" cy="126.1" r=".55"/>
<circle cx="134.5" cy="131.5" r=".55"/>
<circle cx="129.1" cy="131.5" r=".55"/>
<circle cx="137.2" cy="131.5" r=".55"/>
<circle cx="131.8" cy="101.7" r=".55"/>
<circle cx="120.9" cy="90.9" r=".55"/>
<circle cx="39.7" cy="158.6" r=".55"/>
<circle cx="64.1" cy="174.8" r=".55"/>
<circle cx="96.6" cy="101.7" r=".55"/>
<circle cx="96.6" cy="96.3" r=".55"/>
<circle cx="96.6" cy="90.9" r=".55"/>
<circle cx="131.8" cy="90.9" r=".55"/>
<circle cx="131.8" cy="115.3" r=".55"/>
<circle cx="131.8" cy="109.8" r=".55"/>
<circle cx="85.7" cy="123.4" r=".55"/>
<circle cx="110.1" cy="36.7" r=".55"/>
<circle cx="115.5" cy="36.7" r=".55"/>
<circle cx="126.4" cy="142.3" r=".55"/>
<circle cx="115.5" cy="142.3" r=".55"/>
<circle cx="264.5" cy="52.9" r=".55"/>
<circle cx="240.2" cy="36.7" r=".55"/>
<circle cx="240.2" cy="55.6" r=".55"/>
<circle cx="226.6" cy="34" r=".55"/>
<circle cx="118.3" cy="28.6" r=".55"/>
<circle cx="112.8" cy="28.6" r=".55"/>
</g>
<g font-size="3.9" fill="#c90d0c">
<text x="38" y="11.7">1</text>
<text x="83" y="11.7">2</text>
<text x="127.9" y="11.7">3</text>
<text x="172.8" y="11.7">4</text>
<text x="217.7" y="11.7">5</text>
<text x="262.7" y="11.7">6</text>
<text x="13.3" y="36.6">A</text>
<text x="286.9" y="36.6">A</text>
<text x="13.3" y="82.3">B</text>
<text x="286.9" y="82.3">B</text>
<text x="13.2" y="128">C</text>
<text x="286.8" y="128">C</text>
<text x="13.2" y="173.7">D</text>
<text x="286.8" y="173.7">D</text>
<text x="38" y="198.6">1</text>
<text x="83" y="198.6">2</text>
<text x="127.9" y="198.6">3</text>
<text x="172.8" y="198.6">4</text>
<text x="217.7" y="198.6">5</text>
<text x="262.7" y="198.6">6</text>
</g>
<text font-size="3.8" fill="#c90d0c" x="245.6" y="177.6">OELPRINZ.ORG</text>
<g font-size="2.7" fill="#808080">
<text x="232.7" y="17.1">+5V</text>
<text x="243.6" y="17.1">+UB</text>
<text x="31.5" y="22.5">+5V</text>
<text x="116.9" y="24">4k7</text>
<text x="116.9" y="18.8">R69</text>
<text x="239.8" y="20.4" transform="rotate(-90 239.8 20.4)">SJ3</text>
<text x="35.6" y="27.9">JP1</text>
<text x="88.4" y="28.6">USB+</text>
<text x="106.1" y="25.6">L1</text>
<text x="123.7" y="24.5">IC9</text>
<text x="202.2" y="28.6">TC4424AVOA713</text>
<text x="228" y="29.4">47R</text>
<text x="228" y="24.3">R41</text>
<text x="20.7" y="34">MISO_BL</text>
<text x="55.9" y="34">MAP</text>
<text x="67.4" y="33.3" transform="rotate(-90 67.4 33.3)">GND</text>
<text x="89.1" y="32.6">Cmi201209u2r2kt</text>
<text x="179.2" y="32.4">R52</text>
<text x="188.7" y="34">IGNA</text>
<text x="228" y="32.4">R10</text>
<text x="242.9" y="34">IGNA_OUT</text>
<text x="259.1" y="35.9">FGB3056_F085(NC)</text>
<text x="20.7" y="39.4">MOSI_BL</text>
<text x="20.7" y="36.7">SCK_BL</text>
<text x="55.9" y="36.7">MISO_PR</text>
<text x="55.9" y="39.4">SCK_PR</text>
<text x="87.3" y="39">C47</text>
<text x="94.4" y="39">100n</text>
<text x="104" y="39">4u7</text>
<text x="179.2" y="37.5">100k</text>
<text x="179.2" y="37.8">R9</text>
<text x="188.7" y="39.4">IGNB</text>
<text x="228" y="37.5">47R(NC)</text>
<text x="228" y="40.5">R24</text>
<text x="20.7" y="42.1">RST</text>
<text x="20.7" y="44.8">TXD3</text>
<text x="20.7" y="47.5">RXD_BL</text>
<text x="55.9" y="42.1">MOSI_PR</text>
<text x="55.9" y="44.8">RXD3</text>
<text x="55.9" y="47.5">TXD_BL</text>
<text x="89.3" y="44.4">1u</text>
<text x="95.5" y="44.4">C68</text>
<text x="103.6" y="44.4">C67</text>
<text x="161.2" y="45.9" transform="rotate(-90 161.2 45.9)">C52</text>
<text x="166.6" y="45.9" transform="rotate(-90 166.6 45.9)">100n</text>
<text x="167" y="47.5">RST</text>
<text x="179.2" y="42.9">100k</text>
<text x="202.2" y="47.5">TC4424AVOA</text>
<text x="202.2" y="44.8">IC10</text>
<text x="219" y="47.5">713</text>
<text x="228" y="45.6">47R</text>
<text x="242.9" y="42.1">IGNB_OUT</text>
<text x="267.3" y="47.5">IC4</text>
<text x="100.6" y="52.1">IC2</text>
<text x="106.2" y="50.9">GND</text>
<text x="161.6" y="52.9">RXD</text>
<text x="179.2" y="51.3">R36</text>
<text x="188.7" y="52.9">IGNC</text>
<text x="228" y="53.8">47R</text>
<text x="228" y="48.6">R15</text>
<text x="242.9" y="50.2">IGNC_OUT</text>
<text x="267.3" y="52.9">FET_GND</text>
<text x="53.9" y="57.7">+5V</text>
<text x="72.2" y="55.7">D+</text>
<text x="161.6" y="55.7">TXD</text>
<text x="179.2" y="56.5">100k</text>
<text x="179.2" y="56.8">R38</text>
<text x="188.7" y="58.4">IGND</text>
<text x="228" y="56.8">R39</text>
<text x="242.9" y="58.4">IGND_OUT</text>
<text x="267.3" y="58.4">BOOST_OUT</text>
<text x="35.6" y="60.4">JP2</text>
<text x="72.2" y="61.1">D-</text>
<text x="179.2" y="61.9">100k</text>
<text x="202.2" y="63.8">IC11</text>
<text x="228" y="61.9">47R</text>
<text x="241.8" y="63.4">10u</text>
<text x="264.1" y="65.7" transform="rotate(-90 264.1 65.7)">SJ2</text>
<text x="53.2" y="66.5">BARO</text>
<text x="89.5" y="66.5">NUF2221W1</text>
<text x="114.4" y="67.2">GND</text>
<text x="123.7" y="66.5">CP2102</text>
<text x="175.8" y="67.2">GND</text>
<text x="241.8" y="68.8">C17</text>
<text x="27.7" y="72.6">GND</text>
<text x="236.3" y="75.3">GND</text>
<text x="242.9" y="77.3">IGNB_OUT</text>
<text x="118.9" y="82.1">+5V</text>
<text x="127.9" y="78.6">GND</text>
<text x="242.9" y="80">IGNC_OUT</text>
<text x="28.4" y="89.2" transform="rotate(-90 28.4 89.2)">C8</text>
<text x="33.9" y="89.2" transform="rotate(-90 33.9 89.2)">2n2</text>
<text x="53.2" y="87.3">IC3</text>
<text x="89.4" y="89.3">100k</text>
<text x="98.9" y="89.2" transform="rotate(-90 98.9 89.2)">100n</text>
<text x="104.3" y="89.2" transform="rotate(-90 104.3 89.2)">C66</text>
<text x="122.3" y="89.3">R11</text>
<text x="125.3" y="85">C29</text>
<text x="142.6" y="86.8">ATMEGA328P-AU</text>
<text x="254.9" y="87.5" transform="rotate(-90 254.9 87.5)">GND</text>
<text x="34.7" y="92">61R9</text>
<text x="42.4" y="93.6">IP</text>
<text x="42.4" y="90.9">UN</text>
<text x="88.8" y="94.4">R107</text>
<text x="100.3" y="94.7">470k</text>
<text x="110.8" y="92.9" transform="rotate(-90 110.8 92.9)">GND</text>
<text x="122.3" y="94.4">10k</text>
<text x="125.7" y="90.5">18p</text>
<text x="131.8" y="90.9">RST</text>
<text x="191.4" y="93.6">AD5V</text>
<text x="191.4" y="90.9">AD_BAT</text>
<text x="236.8" y="90.2" transform="rotate(-90 236.8 90.2)">+UB</text>
<text x="242.9" y="90.9">IP</text>
<text x="242.9" y="93.6">IA</text>
<text x="27.5" y="97.4">R104 R103</text>
<text x="37" y="101.7">DIAHG</text>
<text x="42.4" y="96.3">IA</text>
<text x="83" y="96.3">UA</text>
<text x="90.9" y="100.1">4k7</text>
<text x="99.9" y="99.8">R110</text>
<text x="110.1" y="96.3">IA</text>
<text x="191.4" y="96.3">PC2</text>
<text x="191.4" y="101.7">SDA</text>
<text x="242.9" y="99">INJA_OUT</text>
<text x="242.9" y="96.3">FAN_OUT</text>
<text x="242.9" y="101.7">FET_GND</text>
<text x="24.1" y="107.8">GND</text>
<text x="27.5" y="102.5">10k</text>
<text x="31.6" y="107.1">RST</text>
<text x="37" y="104.4">DIAHD</text>
<text x="83" y="104.4">VM</text>
<text x="88.8" y="105.2">R109</text>
<text x="99.7" y="107.9">R108</text>
<text x="100.3" y="102.8">100k</text>
<text x="110.1" y="104.4">UN</text>
<text x="191.4" y="107.1">UR</text>
<text x="191.4" y="104.4">SCL</text>
<text x="204.5" y="102.8" transform="rotate(-90 204.5 102.8)">33n</text>
<text x="216.5" y="106.4" transform="rotate(-90 216.5 106.4)">GND</text>
<text x="242.9" y="104.4">DISCO_IN</text>
<text x="242.9" y="107.1">HALL</text>
<text x="24.8" y="113.6">31k6/1%</text>
<text x="31.6" y="109.8">VM</text>
<text x="38.3" y="113.4">3</text>
<text x="38.3" y="108.2">R102</text>
<text x="39.8" y="113.4">00/1%</text>
<text x="83" y="112.5">MOSI_BL</text>
<text x="83" y="109.8">SS_BL</text>
<text x="99.2" y="109.9" transform="rotate(-90 99.2 109.9)">+5V</text>
<text x="123.3" y="109.4" transform="rotate(-90 123.3 109.4)">C9100n</text>
<text x="131.8" y="109.8">X1</text>
<text x="191.4" y="109.8">UA</text>
<text x="204.5" y="108.2" transform="rotate(-90 204.5 108.2)">33n</text>
<text x="210" y="108.2" transform="rotate(-90 210 108.2)">C45 C82</text>
<text x="231.4" y="111.9" transform="rotate(-90 231.4 111.9)">+5V</text>
<text x="242.9" y="112.5">IAT</text>
<text x="24.8" y="118.8">R105</text>
<text x="42.4" y="118">UR</text>
<text x="83" y="115.2">MISO_BL</text>
<text x="83" y="118">SCK_BL</text>
<text x="116.8" y="119.1" transform="rotate(-90 116.8 119.1)">GND</text>
<text x="123.3" y="114.9" transform="rotate(-90 123.3 114.9)">C3</text>
<text x="131.8" y="115.2">X2</text>
<text x="140.6" y="114.6" transform="rotate(-90 140.6 114.6)">GND</text>
<text x="191.4" y="115.2">RXD_BL</text>
<text x="191.4" y="118">TXD_BL</text>
<text x="242.9" y="118">VM</text>
<text x="242.9" y="115.2">CLT</text>
<text x="36.6" y="122.8" transform="rotate(-90 36.6 122.8)">100n</text>
<text x="42" y="121.8" transform="rotate(-90 42 121.8)">C65</text>
<text x="78.2" y="125.7">100n</text>
<text x="121.5" y="125.7">100n C22</text>
<text x="123.3" y="120.3" transform="rotate(-90 123.3 120.3)">C2</text>
<text x="128.7" y="121.3" transform="rotate(-90 128.7 121.3)">18p 18p100n C18</text>
<text x="190" y="121.8">1k</text>
<text x="202.2" y="123.4">AD_LMB</text>
<text x="238.7" y="125.4" transform="rotate(-90 238.7 125.4)">GND</text>
<text x="242.9" y="123.4">USB_GND</text>
<text x="242.9" y="120.7">HEAT-</text>
<text x="22.7" y="128.1" transform="rotate(-90 22.7 128.1)">+5V</text>
<text x="27.7" y="128.4">C16</text>
<text x="34.4" y="128.4">C107</text>
<text x="79.2" y="131.1">C25</text>
<text x="93.7" y="127" transform="rotate(-90 93.7 127)">+12V</text>
<text x="122.2" y="127.3" transform="rotate(-90 122.2 127.3)">GND</text>
<text x="122.6" y="131.1">C26100n</text>
<text x="190" y="126.9">R4</text>
<text x="191.4" y="131.5">DIAHG</text>
<text x="191.4" y="128.8">LED2</text>
<text x="218.1" y="128" transform="rotate(-90 218.1 128)">1u</text>
<text x="223.5" y="129.9" transform="rotate(-90 223.5 129.9)">C10</text>
<text x="230" y="127.3" transform="rotate(-90 230 127.3)">GND</text>
<text x="242.9" y="131.5">MAP</text>
<text x="242.9" y="126.1">USB+</text>
<text x="242.9" y="128.8">VR+</text>
<text x="26.7" y="133.8">100n</text>
<text x="34.8" y="133.8">100n</text>
<text x="53.2" y="136.9">CJ125_32</text>
<text x="81.8" y="137.6">GND</text>
<text x="99.1" y="136.9">IC13</text>
<text x="107.3" y="133.5">+5V</text>
<text x="117.6" y="133.5" transform="rotate(-90 117.6 133.5)">+5V</text>
<text x="191.4" y="134.2">LED3</text>
<text x="219.6" y="136.4" transform="rotate(-90 219.6 136.4)">LED2</text>
<text x="221.9" y="136.4" transform="rotate(-90 221.9 136.4)">rot</text>
<text x="242.9" y="134.2">TPS</text>
<text x="242.9" y="136.9">LMM</text>
<text x="45.8" y="143">GND</text>
<text x="122.2" y="140.7">1k</text>
<text x="129.1" y="142.3">AD_BARO</text>
<text x="211.4" y="141.8" transform="rotate(-90 211.4 141.8)">LED3</text>
<text x="213.7" y="141.8" transform="rotate(-90 213.7 141.8)">gruen</text>
<text x="242.9" y="139.6">UN</text>
<text x="242.9" y="142.3">INJB_OUT</text>
<text x="57.3" y="148.8">6k8</text>
<text x="110.9" y="144.6">1n</text>
<text x="120.1" y="145.8">R27</text>
<text x="128" y="144.6">220n</text>
<text x="135.2" y="149.8">+5V</text>
<text x="191.4" y="147.8">MOSI_BL</text>
<text x="191.4" y="145">SS_BL</text>
<text x="206.1" y="148.6" transform="rotate(-90 206.1 148.6)">R54</text>
<text x="211.2" y="146.5" transform="rotate(-90 211.2 146.5)">1k</text>
<text x="214.2" y="148.6" transform="rotate(-90 214.2 148.6)">R53</text>
<text x="219.3" y="146.5" transform="rotate(-90 219.3 146.5)">1k</text>
<text x="242.9" y="147.8">D+</text>
<text x="242.9" y="145">IGNA_OUT</text>
<text x="47.8" y="155.9">Q3</text>
<text x="47.8" y="150.5">HEAT-</text>
<text x="57.3" y="154">R79</text>
<text x="66.6" y="150.5">DIAHD</text>
<text x="82.8" y="150.5">MPXH6400AC6T1</text>
<text x="110.5" y="150.1">C1</text>
<text x="128" y="150.1">C5</text>
<text x="191.4" y="150.5">MISO_BL</text>
<text x="191.4" y="153.2">SCK_BL</text>
<text x="242.9" y="155.9">IDV_OUT</text>
<text x="242.9" y="150.5">D-</text>
<text x="242.9" y="153.2">VR-</text>
<text x="20.7" y="158.6">DIAHG</text>
<text x="33.4" y="157">R78</text>
<text x="47.8" y="158.6">AO3400A</text>
<text x="62" y="157.9">+5V</text>
<text x="106.2" y="156.6">GND</text>
<text x="135.6" y="161.5" transform="rotate(-90 135.6 161.5)">4k7</text>
<text x="142.6" y="158.6">IC14</text>
<text x="203.8" y="159.3">GND</text>
<text x="242.9" y="158.6">BP_OUT</text>
<text x="242.9" y="161.3">TACH_OUT</text>
<text x="34" y="162.1">4k7</text>
<text x="140.7" y="162.1" transform="rotate(-90 140.7 162.1)">R43</text>
<text x="153.5" y="166.7">CAM</text>
<text x="242.9" y="164">INJD_OUT</text>
<text x="242.9" y="166.7">INJC_OUT</text>
<text x="38.1" y="168.1" transform="rotate(-90 38.1 168.1)">R80</text>
<text x="43.2" y="168.1" transform="rotate(-90 43.2 168.1)">100k</text>
<text x="62.4" y="169.7" transform="rotate(-90 62.4 169.7)">39k</text>
<text x="67.6" y="170.2" transform="rotate(-90 67.6 170.2)">R73</text>
<text x="153.5" y="172.1">CRANK</text>
<text x="35.8" y="175.5">GND</text>
<text x="53.2" y="174.8">AD5V</text>
<text x="57.7" y="178.2">D1</text>
<text x="138.3" y="177.8" transform="rotate(-90 138.3 177.8)">4k7</text>
<text x="143.4" y="179.9" transform="rotate(-90 143.4 179.9)">R131</text>
<text x="40.5" y="181.2">LM4041DIM3-1.2</text>
<text x="62" y="189.1">GND</text>
<text x="137.1" y="191">+5V</text>
</g>
<g font-size="2.3" fill="#808080">
<text x="235.8" y="22.8">1</text>
<text x="243.3" y="22.8">3</text>
<text x="119.9" y="28.2">7</text>
<text x="126.2" y="29.4">REGIN</text>
<text x="146.4" y="29.4">RST</text>
<text x="156" y="28.2">9</text>
<text x="239.8" y="27.5" transform="rotate(-90 239.8 27.5)">2</text>
<text x="38.6" y="30.9">1</text>
<text x="38.6" y="33.6">3</text>
<text x="47.6" y="30.9">2</text>
<text x="47.6" y="33.6">4</text>
<text x="119.9" y="30.9">8</text>
<text x="126.2" y="32.1">VBUS</text>
<text x="139.9" y="34.8">SUSPEND</text>
<text x="156" y="33.6">12</text>
<text x="198.5" y="30.9">1</text>
<text x="198.5" y="33.6">2</text>
<text x="204.7" y="32.1">ENA</text>
<text x="204.7" y="34.8">INA OUTA</text>
<text x="211.3" y="32.1">ENB</text>
<text x="221" y="33.6">7</text>
<text x="221" y="30.9">8</text>
<text x="38.6" y="36.3">5</text>
<text x="38.6" y="39">7</text>
<text x="38.6" y="41.7">9</text>
<text x="47.6" y="36.3">6</text>
<text x="47.6" y="39">8</text>
<text x="47.6" y="41.7">10</text>
<text x="119.9" y="36.3">6</text>
<text x="119.9" y="41.7">4</text>
<text x="126.2" y="37.5">VDD</text>
<text x="139.9" y="37.5">SUSPEND</text>
<text x="156" y="36.3">11</text>
<text x="156" y="41.7">2</text>
<text x="198.5" y="36.3">3</text>
<text x="198.5" y="39">4</text>
<text x="204.7" y="37.5">GND VCC</text>
<text x="204.7" y="40.2">INB OUTB</text>
<text x="221" y="39">5</text>
<text x="221" y="36.3">6</text>
<text x="255.4" y="39">1</text>
<text x="261.6" y="40.2">G</text>
<text x="265.8" y="40.2">C</text>
<text x="272.5" y="39">3</text>
<text x="37.4" y="47.1">13</text>
<text x="37.5" y="44.4">11</text>
<text x="47.6" y="44.4">12</text>
<text x="47.6" y="47.1">14</text>
<text x="119.9" y="47.1">5</text>
<text x="126.2" y="42.9">D+</text>
<text x="146" y="45.6">DCD</text>
<text x="148.7" y="42.9">RI</text>
<text x="156" y="44.4">1</text>
<text x="156" y="47.1">28</text>
<text x="265.4" y="42.3" transform="rotate(-90 265.4 42.3)">E</text>
<text x="126.2" y="48.3">D-</text>
<text x="146.1" y="51.1">DSR</text>
<text x="146.3" y="48.3">DTR</text>
<text x="146.4" y="53.8">TXD</text>
<text x="156" y="49.9">27</text>
<text x="156" y="52.6">26</text>
<text x="198.5" y="49.9">1</text>
<text x="198.5" y="52.6">2</text>
<text x="204.7" y="51">ENA</text>
<text x="204.7" y="53.8">INA OUTA</text>
<text x="211.3" y="51.1">ENB</text>
<text x="221" y="52.6">7</text>
<text x="221" y="49.9">8</text>
<text x="264.2" y="48.6" transform="rotate(-90 264.2 48.6)">2</text>
<text x="79.3" y="55.3">4</text>
<text x="79.3" y="58">5</text>
<text x="85.5" y="56.5">D2IN</text>
<text x="85.5" y="59.2">VBUS</text>
<text x="94.4" y="56.5">D2OUT</text>
<text x="97.1" y="59.2">GND</text>
<text x="107.2" y="58">2</text>
<text x="107.2" y="55.3">3</text>
<text x="116.6" y="58">EXP</text>
<text x="126.2" y="59.2">GND</text>
<text x="146.1" y="56.5">RXD</text>
<text x="146.4" y="59.2">RTS</text>
<text x="156" y="55.3">25</text>
<text x="156" y="58">24</text>
<text x="198.5" y="55.3">3</text>
<text x="198.5" y="58">4</text>
<text x="204.7" y="56.5">GND VCC</text>
<text x="204.7" y="59.2">INB OUTB</text>
<text x="221" y="58">5</text>
<text x="221" y="55.3">6</text>
<text x="257.5" y="58">3</text>
<text x="261.5" y="55.3" transform="rotate(-90 261.5 55.3)">2</text>
<text x="264.9" y="58">1</text>
<text x="38.6" y="63.4">1</text>
<text x="47.6" y="63.4">2</text>
<text x="79.3" y="60.7">6</text>
<text x="85.5" y="61.9">D1IN</text>
<text x="94.4" y="61.9">D1OUT</text>
<text x="107.2" y="60.7">1</text>
<text x="119.9" y="60.7">3</text>
<text x="126.2" y="61.9">GND</text>
<text x="146.4" y="61.9">CTS</text>
<text x="156" y="60.7">23</text>
<text x="38.6" y="66.1">3</text>
<text x="47.6" y="66.1">4</text>
<text x="260.2" y="76.9">1</text>
<text x="260.2" y="79.7">2</text>
<text x="260.2" y="82.4">3</text>
<text x="264.3" y="78.1">1</text>
<text x="264.3" y="80.8">2</text>
<text x="264.3" y="83.6">3</text>
<text x="260.2" y="85.1">4</text>
<text x="260.2" y="87.8">5</text>
<text x="264.3" y="86.3">4</text>
<text x="264.3" y="89">5</text>
<text x="48.2" y="90.5">31</text>
<text x="48.2" y="93.2">32</text>
<text x="49.5" y="95.9">2</text>
<text x="55.7" y="91.7">UN</text>
<text x="55.7" y="94.4">IP</text>
<text x="69.4" y="94.4">CF</text>
<text x="69.4" y="91.7">RF</text>
<text x="77.4" y="95.9">23</text>
<text x="77.4" y="93.2">26</text>
<text x="77.4" y="90.5">27</text>
<text x="137.6" y="95.9">21</text>
<text x="137.6" y="90.5">29</text>
<text x="145.1" y="91.7">PC6(/RESET)</text>
<text x="168.7" y="94.4">PC1(ADC1)</text>
<text x="168.7" y="91.7">PC0(ADC0)</text>
<text x="185.8" y="95.9">25</text>
<text x="185.8" y="93.2">24</text>
<text x="185.8" y="90.5">23</text>
<text x="260.2" y="90.5">6</text>
<text x="260.2" y="93.2">7</text>
<text x="260.2" y="95.9">8</text>
<text x="264.3" y="91.7">6</text>
<text x="264.3" y="94.4">7</text>
<text x="49.5" y="98.6">3</text>
<text x="49.5" y="101.3">4</text>
<text x="55.7" y="97.1">IA</text>
<text x="55.7" y="99.8">OSZ</text>
<text x="69.2" y="99.8">UP</text>
<text x="69.2" y="97.1">UA</text>
<text x="77.4" y="101.3">21</text>
<text x="77.4" y="98.6">22</text>
<text x="137.6" y="98.6">20</text>
<text x="137.6" y="101.3">18</text>
<text x="145.1" y="97.1">GND</text>
<text x="145.1" y="99.8">AREF</text>
<text x="168.7" y="99.8">PC3(ADC3)</text>
<text x="168.7" y="97.1">PC2(ADC2)</text>
<text x="185.8" y="101.3">27</text>
<text x="185.8" y="98.6">26</text>
<text x="258.9" y="101.3">10</text>
<text x="260.2" y="98.6">9</text>
<text x="264.3" y="97.1">8</text>
<text x="264.3" y="99.8">9</text>
<text x="49.5" y="104">6</text>
<text x="49.5" y="106.7">7</text>
<text x="55.7" y="102.5">DIAHG</text>
<text x="55.7" y="105.2">DIAHD</text>
<text x="55.7" y="107.9">RST</text>
<text x="67.6" y="107.9">VCC</text>
<text x="69" y="105.2">VM</text>
<text x="69.2" y="102.5">US</text>
<text x="77.4" y="106.7">19</text>
<text x="77.4" y="104">20</text>
<text x="145.1" y="102.5">AVCC</text>
<text x="163.4" y="102.5">PC4(ADC4/SDA)</text>
<text x="163.6" y="105.2">PC5(ADC5/SCL)</text>
<text x="174.7" y="107.9">ADC6</text>
<text x="185.8" y="106.7">19</text>
<text x="185.8" y="104">28</text>
<text x="258.9" y="106.7">12</text>
<text x="259.1" y="104">11</text>
<text x="264.3" y="102.5">10</text>
<text x="264.3" y="105.2">11</text>
<text x="264.3" y="107.9">12</text>
<text x="48.2" y="112.2">10</text>
<text x="49.5" y="109.5">8</text>
<text x="55.7" y="110.6">RS</text>
<text x="55.7" y="113.4">RM</text>
<text x="66.6" y="113.4">MOSI</text>
<text x="69.4" y="110.6">SS</text>
<text x="77.4" y="112.2">15</text>
<text x="77.4" y="109.5">17</text>
<text x="138.9" y="109.5">7</text>
<text x="145.1" y="110.6">PB6(XTAL1/TOSC1)</text>
<text x="174.7" y="110.6">ADC7</text>
<text x="185.8" y="109.5">22</text>
<text x="258.9" y="109.5">13</text>
<text x="258.9" y="112.2">14</text>
<text x="264.3" y="110.6">13</text>
<text x="264.3" y="113.4">14</text>
<text x="48.2" y="117.6">12</text>
<text x="48.4" y="114.9">11</text>
<text x="55.7" y="116.1">CM</text>
<text x="55.7" y="118.8">UR</text>
<text x="66.6" y="116.1">MISO</text>
<text x="67.7" y="118.8">SCK</text>
<text x="77.4" y="117.6">13</text>
<text x="77.4" y="114.9">14</text>
<text x="138.9" y="114.9">8</text>
<text x="145.1" y="116.1">PB7(XTAL2/TOSC2)</text>
<text x="170" y="116.1">PD0(RXD)</text>
<text x="170.2" y="118.8">PD1(TXD)</text>
<text x="185.8" y="117.6">31</text>
<text x="185.8" y="114.9">30</text>
<text x="258.9" y="114.9">15</text>
<text x="258.9" y="117.6">16</text>
<text x="264.3" y="116.1">15</text>
<text x="264.3" y="118.8">16</text>
<text x="48.2" y="125.7">18</text>
<text x="49.5" y="123">5</text>
<text x="55.7" y="124.2">VCCS</text>
<text x="69.2" y="124.2">UB</text>
<text x="77.4" y="123">30</text>
<text x="138.9" y="123">3</text>
<text x="138.9" y="125.7">5</text>
<text x="145.1" y="124.2">GND</text>
<text x="169.8" y="124.2">PD3(INT1)</text>
<text x="169.8" y="121.5">PD2(INT0)</text>
<text x="185.8" y="125.7">2</text>
<text x="185.8" y="123">1</text>
<text x="185.8" y="120.3">32</text>
<text x="258.9" y="120.3">17</text>
<text x="258.9" y="123">18</text>
<text x="258.9" y="125.7">19</text>
<text x="264.3" y="121.5">17</text>
<text x="264.3" y="124.2">18</text>
<text x="48.2" y="128.4">29</text>
<text x="48.2" y="131.1">28</text>
<text x="55.7" y="129.6">GND</text>
<text x="55.7" y="126.9">VCCSS</text>
<text x="138.9" y="128.4">4</text>
<text x="138.9" y="131.1">6</text>
<text x="145.1" y="126.9">GND</text>
<text x="145.1" y="129.6">VCC</text>
<text x="166.8" y="126.9">PD4(XCK/T0)</text>
<text x="172.1" y="129.6">PD5(T1)</text>
<text x="185.8" y="131.1">10</text>
<text x="185.8" y="128.4">9</text>
<text x="258.9" y="128.4">20</text>
<text x="258.9" y="131.1">21</text>
<text x="264.3" y="126.9">19</text>
<text x="264.3" y="129.6">20</text>
<text x="55.7" y="132.3">GNDS</text>
<text x="145.1" y="132.3">VCC</text>
<text x="169.7" y="135">PD7(AIN1)</text>
<text x="169.7" y="132.3">PD6(AIN0)</text>
<text x="185.8" y="133.8">11</text>
<text x="258.9" y="133.8">22</text>
<text x="258.9" y="136.5">23</text>
<text x="264.3" y="132.3">21</text>
<text x="264.3" y="135">22</text>
<text x="264.3" y="137.7">23</text>
<text x="95.8" y="143.1">VOUT</text>
<text x="97.4" y="140.4">VCC</text>
<text x="107.2" y="139.2">2</text>
<text x="107.2" y="142">4</text>
<text x="168.7" y="143.2">PB1(OC1A)</text>
<text x="171.1" y="140.4">PB0(ICP)</text>
<text x="185.8" y="142">13</text>
<text x="185.8" y="139.2">12</text>
<text x="258.9" y="139.2">24</text>
<text x="258.9" y="142">25</text>
<text x="264.3" y="140.4">24</text>
<text x="264.3" y="143.1">25</text>
<text x="97.1" y="145.9">GND</text>
<text x="107.2" y="144.7">3</text>
<text x="163.8" y="148.6">PB3(MOSI/OC2)</text>
<text x="165" y="145.9">PB2(SS/OC1B)</text>
<text x="185.8" y="147.4">15</text>
<text x="185.8" y="144.7">14</text>
<text x="258.9" y="144.7">26</text>
<text x="258.9" y="147.4">27</text>
<text x="264.3" y="145.9">26</text>
<text x="264.3" y="148.6">27</text>
<text x="169.1" y="151.3">PB4(MISO)</text>
<text x="170.2" y="154">PB5(SCK)</text>
<text x="185.8" y="152.8">17</text>
<text x="185.8" y="150.1">16</text>
<text x="258.9" y="150.1">28</text>
<text x="258.9" y="152.8">29</text>
<text x="258.9" y="155.5">30</text>
<text x="264.3" y="151.3">28</text>
<text x="264.3" y="154">29</text>
<text x="258.9" y="158.2">31</text>
<text x="258.9" y="160.9">32</text>
<text x="264.3" y="156.7">30</text>
<text x="264.3" y="159.4">31</text>
<text x="258.9" y="163.6">33</text>
<text x="258.9" y="166.3">34</text>
<text x="264.3" y="162.1">32</text>
<text x="264.3" y="164.8">33</text>
<text x="264.3" y="167.5">34</text>
</g>
</svg>
